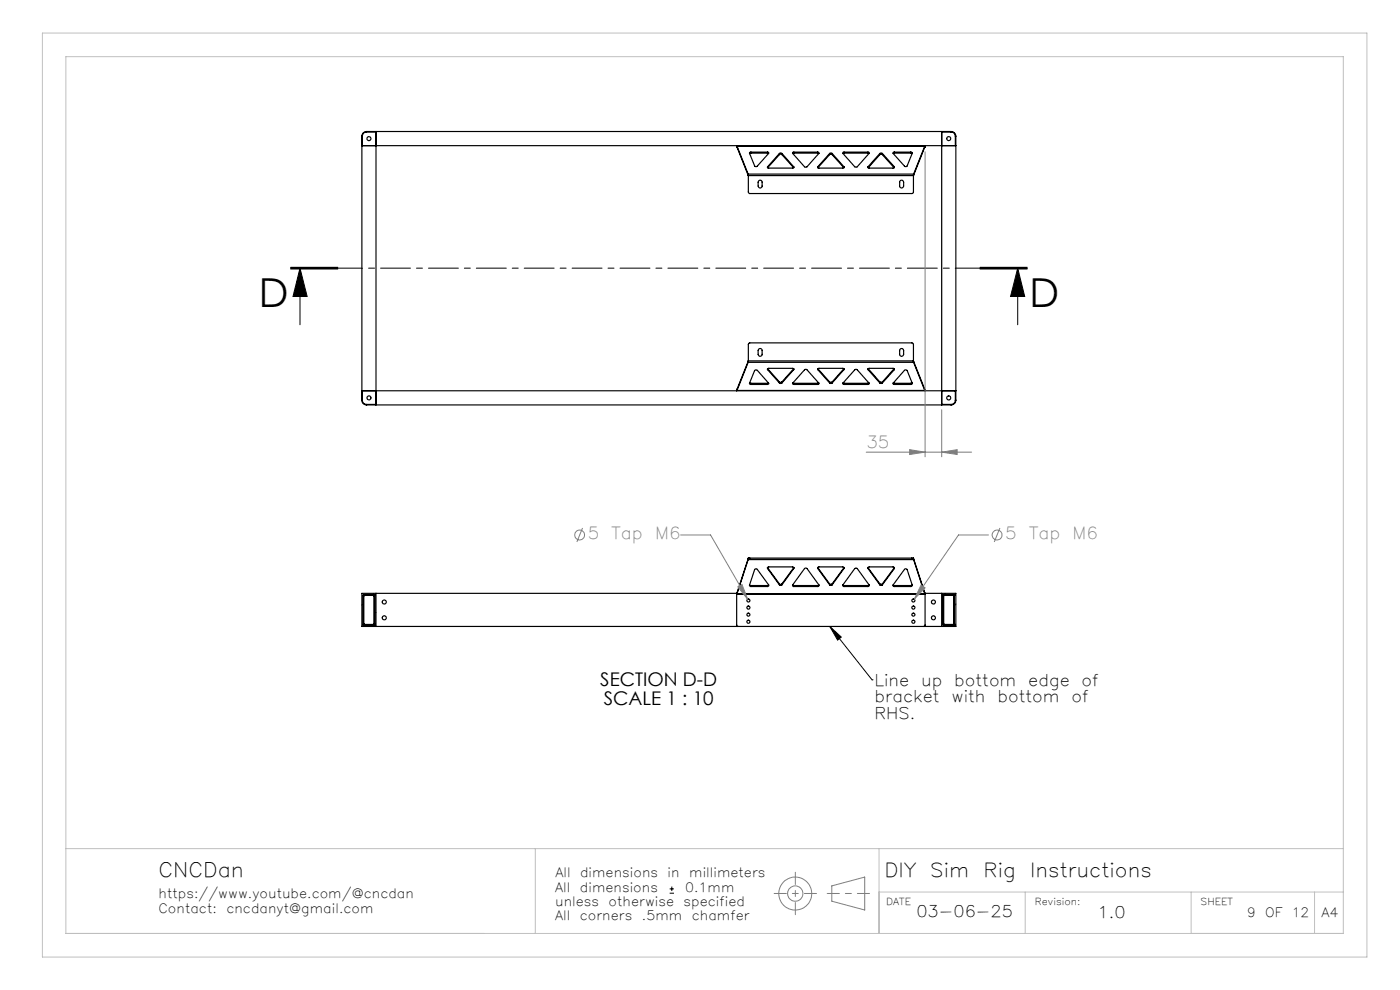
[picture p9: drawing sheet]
<svg xmlns="http://www.w3.org/2000/svg" width="297mm" height="210mm" viewBox="0 0 297 210" stroke-linecap="round" stroke-linejoin="round" font-family="sans-serif">
<g fill="none" stroke="#000" stroke-width=".25">
<path d="M76.8 28.9v56M76.8 28.9h.1M76.8 30.9h126M76.9 28.9v2M77.8 27.9a.96 .96 0 0 0-1 1M77.8 28a.85 .85 0 0 0-.9 .9M77.8 27.9v.1M77.8 28h2M77.8 27.9h124M79.8 27.9v58M156.4 31l-.1-.1 .1 .3M156.4 31h39.8"/>
<path d="M156.4 31l2.3 5.9M156.4 31.2l2.3 6M156.4 31v.2M158.7 37.2h.1M158.7 36.9v.3M158.7 36.9h35.1M158.7 37.2v3.5l.3 .4h34.5l.3-.4v-3.5M158.7 37.2h35.1M159.3 32.3l-.3 .2 1.3 2.8 .4-.1 2.4-2.6M159.3 32.5l-.3 .1M159.3 32.3h3.5M159.3 32.3v.2"/>
<path d="M159.3 32.5h3.5M161 38.3l.4-.1 .3 .3v1a.42 .42 0 0 1-.4 .4 .42 .42 0 0 1-.5-.4v-.8zM162.8 32.3h.3v.3M162.8 32.5l.2 .1M162.8 32.3v.2M162.8 35.4v.1l.2 .2h5.2l.2-.3M162.8 35.4v.2M165.3 32.6h.6M165.3 32.8h.6M165.3 32.6l-2.5 2.8M165.3 32.6v.2M165.3 32.8l-2.5 2.8"/>
<path d="M165.9 32.6l2.5 2.8M165.9 32.6v.2M165.9 32.8l2.5 2.8M168.2 32.6l2.5 2.8 .2 .1 .3-.1 2.5-2.8M168.4 35.4v.2M168.4 32.3h-.2v.3M168.4 32.5l-.2 .1M168.4 32.3h5.1M168.4 32.3v.2M168.4 32.5h5.1M173.5 32.3h.2v.3M173.5 32.5l.2 .1"/>
<path d="M173.5 32.3v.2M173.5 35.4l.2 .3h5.2l.1-.3M173.5 35.4v.2M176 32.6h.5M176 32.8h.5M176 32.6l-2.5 2.8M176 32.6v.2M176 32.8l-2.5 2.8M176.5 32.6l2.5 2.8M176.5 32.6v.2M176.5 32.8l2.5 2.8M178.8 32.6l2.5 2.8 .3 .1 .3-.1 2.5-2.8"/>
<path d="M179 35.4v.2M179.1 32.3h-.3v.3M179.1 32.5l-.3 .1M179.1 32.3h5M179.1 32.3v.2M179.1 32.5h5M184.1 32.3h.3v.3M184.1 32.5l.3 .1M184.1 32.3v.2M184.1 35.4l.2 .3h5.2l.2-.3M184.1 35.4v.2M186.7 32.6h.5"/>
<path d="M186.7 32.8h.5M186.7 32.6l-2.6 2.8M186.7 32.6v.2M186.7 32.8l-2.5 2.8M187.2 32.6l2.5 2.8M187.2 32.6v.2M187.2 32.8l2.5 2.8M189.7 32.3h-.2v.3M189.7 32.5l-.2 .1M189.7 32.3h3.5M189.7 32.3v.2M189.7 35.4v.2"/>
<path d="M189.7 32.5h3.5M190.9 38.4a.42 .42 0 0 1 .5-.2 .42 .42 0 0 1 .3 .5v.8a.42 .42 0 0 1-.4 .4 .42 .42 0 0 1-.4-.4zM193.2 32.3l.3 .2-1.2 2.8h-.4l-2.4-2.7M193.2 32.5l.3 .1M193.2 32.3v.2M193.8 36.9v.3M193.8 37.2h.1M196.2 31l.1-.1-.1 .3M196.2 31l-2.4 5.9M196.2 31.2l-2.4 6M196.2 31v.2M199.8 27.9v58"/>
<path d="M199.8 28h2M201.8 28a.9 .9 0 0 1 .9 .9M201.8 27.9a1.02 1.02 0 0 1 1 1M201.8 27.9v.1M202.7 28.9v2M202.7 28.9h.1M202.8 28.9v56M158.7 76.7v.2M158.7 76.9h35.1M158.7 76.7l-2.3 5.9M158.7 76.9l-2.3 5.9M158.7 76.5v.4"/>
<path d="M158.7 76.5v.2M158.7 76.5v-3.4l.4-.4h34.4l.3 .4v3.4M158.7 76.5h35.1M161 74l.4-.1 .3 .3v1a.42 .42 0 0 1-.4 .4 .42 .42 0 0 1-.5-.4v-.8zM162.8 78.4l.2-.3h5.2l.2 .3M162.8 78.4v-.2l2.5 2.8M162.8 78.4l2.5 2.8M168.4 78.4l-2.5 2.8M168.4 78.4v-.2l-2.5 2.8M173.5 78.4l.2-.3h5.2l.1 .3M173.5 78.4v-.2l2.5 2.8M173.5 78.4l2.5 2.8"/>
<path d="M179 78.4v-.2l-2.5 2.8M179 78.4l-2.5 2.8M184.1 78.4l.2-.3h5.2l.2 .3M184.1 78.2v.2M184.1 78.4l2.6 2.8M184.2 78.2l2.5 2.8M189.7 78.4v-.2l-2.5 2.8M189.7 78.4l-2.5 2.8M190.9 74.1a.42 .42 0 0 1 .5-.2 .42 .42 0 0 1 .3 .5v.8a.42 .42 0 0 1-.4 .4 .42 .42 0 0 1-.4-.4zM193.8 76.5v.4M193.8 76.5v.2M193.8 76.7v.2"/>
<path d="M193.8 76.7l2.4 5.9M193.8 76.9l2.4 5.9M76.8 84.9a.96 .96 0 0 0 1 1M76.8 82.9h126M76.8 84.9h.1M76.9 84.9a.85 .85 0 0 0 .9 .9M76.9 82.9v2M77.8 85.8h2M77.8 85.8v.1M77.8 85.9h124M156.4 82.6v.2M156.4 82.8h39.8"/>
<path d="M159 81.2l.3 .1M159.3 81.3v.3M159.3 81.6h3.5M159.3 81.3h3.5M162.8 81.3v.3M163 81.2l-.2 .1M163.1 81.3l-2.4-2.7-.4-.2-.2 .2-1.1 2.7 .3 .3M163.1 81.3v.1l-.3 .2M165.3 81.2h.6M165.3 81h.6M165.3 81v.2M165.9 81v.2"/>
<path d="M168.2 81.3l2.7-3 .3 .1 2.5 2.9M168.2 81.3l-.1 .1 .3 .2M168.2 81.2l.2 .1M168.4 81.3v.3M168.4 81.6h5.1M168.4 81.3h5.1M173.5 81.3v.3M173.7 81.3v.1l-.2 .2M173.7 81.2l-.2 .1M176 81.2h.5M176 81h.5M176 81v.2"/>
<path d="M176.5 81v.2M178.8 81.3l2.7-3 .3 .1 2.6 2.9M178.8 81.3v.1l.3 .2M178.8 81.2l.3 .1M179.1 81.3v.3M179.1 81.6h5M179.1 81.3h5M184.1 81.3v.3M184.4 81.3v.1l-.3 .2M184.4 81.2l-.3 .1M186.7 81.2h.5M186.7 81h.5"/>
<path d="M186.7 81v.2M187.2 81v.2M189.5 81.3l-.1 .1 .3 .2M189.5 81.3l2.4-2.7 .3-.2 .2 .2 1.1 2.7-.3 .3M189.5 81.2l.2 .1M189.7 81.3v.3M189.7 81.6h3.5M189.7 81.3h3.5M193.2 81.3v.3M193.5 81.2l-.3 .1M196.2 82.6v.2M199.8 85.8h2"/>
<path d="M201.8 85.8v.1M202.7 84.9a.9 .9 0 0 1-.9 .9M202.7 84.9h.1M202.7 82.9v2M202.8 84.9a1.02 1.02 0 0 1-1 1M158.7 118.7h35.1M158.7 118.7l-2.3 7.3M158.8 118.4h.3M158.8 118.4l-2.4 7.4M158.8 118.4l-.1 .3M159.1 118.7h-.4M159.1 118.4v.3"/>
<path d="M159.1 118.7h34.4M159.1 118.4h34.4M193.5 118.7h.3M193.5 118.4h.3M193.5 118.4v.3M193.8 118.4l2.4 7.4M193.8 118.4v.3M193.8 118.7l2.4 7.3M77.1 126.3h.1M77.1 132.5h.1M77.1 132.5l.1 .1M77.1 126.2h2.4v6.4h-2.4z"/>
<path d="M77.1 126.3l.1 .1M77.2 132.4l.1 .1M77.2 126.2l-.1 .1M77.2 126.2h.1M77.2 132.6h.1M77.2 126.4v6M77.2 132.4l-.1 .1M77.2 126.2l.1 .1M77.2 126.2h2.1M77.3 126.3l-.1 .1M77.3 126.3h1.9M77.3 132.5h1.9"/>
<path d="M77.3 132.5l-.1 .1M79.2 126.3l.1 .1M79.2 132.5l.1 .1M79.3 132.4l-.1 .1M79.3 126.2h.1M79.3 126.2l.1 .1M79.3 132.6h.1M79.3 126.4v6M79.3 132.4l.1 .1M79.3 126.2l-.1 .1M79.4 126.3h.1M79.4 132.5h.1"/>
<path d="M79.4 132.5l-.1 .1M79.4 126.3l-.1 .1M79.4 126.3v6.2M79.8 125.9v7M156.3 126v6.7l.3 .2M156.3 126h40M156.3 125.9h-79.5v7h126v-7h-6.6M156.4 126h-.1M156.4 125.8l-.1 .2M156.4 125.8v.2M156.4 126h39.8M159 124.1l.3 .1"/>
<path d="M159.3 124.4l-.3-.3 1.1-3.3a.33 .33 0 0 1 .6 0l2.4 3.3v.2l-.3 .1M159.3 124.2v.2M159.3 124.4h3.5M159.3 124.2h3.5M162.8 124.2v.2M162.8 120.4h.1M162.8 120.6v-.2l.2-.1h5.2l.2 .1v.2M162.8 120.4v.2M162.8 120.6l2.5 3.5M162.8 120.4l2.5 3.5M163.1 124.1l-.3 .1M165.3 124.1h.6"/>
<path d="M165.3 123.9l.3 .1 .3-.1M165.3 123.9v.2M165.9 123.9v.2M168.1 124.1l.3 .1M168.4 120.4v.2M168.4 120.6l-2.5 3.5M168.4 120.4l-2.5 3.5M168.4 124.4l-.2-.1v-.2l2.7-3.6 .3 .1 2.5 3.5v.2l-.2 .1M168.4 124.2v.2M168.4 124.4h5.1M168.4 120.4h.1M168.4 124.2h5.1"/>
<path d="M173.5 124.2v.2M173.5 120.4h.1M173.5 120.6v-.2l.2-.1h5.2l.2 .1-.1 .2M173.5 120.4v.2M173.5 120.6l2.5 3.5M173.5 120.4l2.5 3.5M173.7 124.1l-.2 .1M176 124.1h.5M176 123.9l.3 .1 .2-.1M176 123.9v.2M176.5 123.9v.2M178.8 124.1l.3 .1"/>
<path d="M179 120.4v.2M179 120.6l-2.5 3.5M179 120.4l-2.5 3.5M179.1 124.4l-.3-.1v-.2l2.7-3.6 .4 .1 2.5 3.6-.3 .2M179.1 124.2v.2M179.1 124.4h5M179.1 120.4h-.1M179.1 124.2h5M184.1 124.2v.2M184.1 120.6v-.2l.2-.1h5.2l.2 .3M184.1 120.4v.2M184.1 120.6l2.6 3.5"/>
<path d="M184.1 120.4l2.6 3.5M184.4 124.1l-.3 .1M186.7 124.1h.5M186.7 123.9l.2 .1 .3-.1M186.7 123.9v.2M187.2 123.9v.2M189.5 124.1l.2 .1M189.7 124.4l-.2-.1v-.2l2.4-3.3a.33 .33 0 0 1 .5 0l1.1 3.3-.3 .3M189.7 120.4v.2M189.7 124.2v.2M189.7 124.4h3.5M189.7 120.6l-2.5 3.5"/>
<path d="M189.7 120.4l-2.5 3.5M189.7 124.2h3.5M193.2 124.2v.2M193.5 124.1l-.3 .1M196.2 126h.1M196.2 125.8l.1 .2M196.2 125.8v.2M196.3 126v6.7l-.3 .2M199.8 125.9v7M200.1 126.2h2.4v6.4h-2.4zM200.1 126.3h.1M200.1 132.5h.1"/>
<path d="M200.1 132.5l.1 .1M200.1 126.3v6.2M200.1 126.3l.1 .1M200.2 126.2h.1M200.2 132.4l.1 .1M200.2 126.2l-.1 .1M200.2 132.6h.1M200.2 126.2h2.2M200.2 126.2l.1 .1M200.2 126.4v6M200.2 132.4l-.1 .1M200.3 126.3l-.1 .1"/>
<path d="M200.3 126.3h1.9M200.3 132.5h1.9M200.3 132.5l-.1 .1M202.2 126.3l.2 .1M202.2 132.5l.2 .1M202.4 126.2l.1 .1M202.4 126.2h.1M202.4 132.4l-.2 .1M202.4 132.6h.1M202.4 126.2l-.2 .1M202.4 126.4v6M202.4 132.4l.1 .1"/>
<path d="M202.5 126.3h.1M202.5 132.5h.1M202.5 132.5l-.1 .1M202.5 126.3l-.1 .1"/>
<circle cx="78.3" cy="29.4" r=".43"/>
<circle cx="201.3" cy="29.4" r=".43"/>
<circle cx="78.3" cy="84.4" r=".43"/>
<circle cx="201.3" cy="84.4" r=".43"/>
<circle cx="81.5" cy="127.7" r=".43"/>
<circle cx="81.5" cy="131.1" r=".43"/>
<circle cx="158.8" cy="127.4" r=".32"/>
<circle cx="158.8" cy="130.4" r=".32"/>
<circle cx="158.8" cy="131.9" r=".33"/>
<circle cx="158.8" cy="128.9" r=".33"/>
<circle cx="193.8" cy="127.4" r=".32"/>
<circle cx="193.8" cy="130.4" r=".32"/>
<circle cx="193.8" cy="131.9" r=".33"/>
<circle cx="193.8" cy="128.9" r=".33"/>
<circle cx="198" cy="127.7" r=".43"/>
<circle cx="198" cy="131.1" r=".43"/>
</g>
<g fill="none" stroke="#000" stroke-width=".21">
<path d="M61.7 57.1h10zM61.7 56.9h10M61.7 56.7h10M63.6 56.9l1.6 6h-3zM63.6 56.9v12M207.9 56.9h10M207.9 56.7h10M207.9 57.1h10M215.9 56.9l1.5 6h-3zM215.9 56.9v12M77.1 128.1l-.3 .3M77.1 132.6l-.3 .3"/>
<path d="M79.3 125.9l-.3 .3M79.8 129.9l-.3 .3M200.1 126.3l-.3 .3M200.1 130.8l-.3 .3M200.5 125.9l-.3 .3M202.8 128.1l-.3 .3M202.8 132.6l-.3 .3M142.1 189.5h.9M142.1 188.6h.9M142.5 188.1v.9"/>
</g>
<g fill="none" stroke="#808080" stroke-width=".21">
<path d="M196.3 32.2v64.7M183.8 95.9h22.3M193 95.4l3.3 .5-3.3 .5zM199.8 95.9l3.3-.5v1zM199.8 86.9v10M123.6 112l-1.2 3M144.4 113.5h6.3l7.9 13.6M209.7 113.5h-6.4l-9.3 13.6M212.1 112l-1.2 3M156.5 124.5l.9-.5 1.2 3.1zM195.4 124.1l.9 .6-2.3 2.4zM176.5 187.9l6.9-1.9v7l-6.9-1.8z"/>
<circle cx="123" cy="113.5" r="1.05"/>
<circle cx="211.5" cy="113.5" r="1.06"/>
<circle cx="168.7" cy="189.5" r="3.5"/>
<circle cx="168.7" cy="189.5" r="1.62"/>
</g>
<path d="M176 132.9l2.5 2.2-.8 .7zM176 132.9l9 11.3M185 144.2h.1" fill="none" stroke="#010000" stroke-width=".21"/>
<path d="M217.9 56.9h-156.2" fill="none" stroke="#000" stroke-width=".21" stroke-dasharray="6.3 1.3 1.3 1.3" stroke-dashoffset="1.3"/>
<path d="M164.2 189.5h9M168.7 194v-9M175.5 189.5h9" fill="none" stroke="#808080" stroke-width=".21" stroke-dasharray="6.3 1.3 1.3 1.3" stroke-dashoffset="3.8"/>
<path d="M9 7h281v196h-281zM14 12h271v186h-271zM14 180h271M113.6 180v18M186.5 180v18M186.5 189.2h98.5M217.5 189.2v8.8M252.7 189.2v8.8M278.9 189.2v8.8" fill="none" stroke="#c0c0c0" stroke-width=".21"/>
<path d="M215.9 56.9l1.5 6h-3zM63.6 56.9l1.6 6h-3z" fill="#000"/>
<path d="M176 132.9l2.5 2.2-.8 .7z" fill="#010000"/>
<g fill="#808080">
<path d="M195.4 124.1l-1.4 3 2.3-2.4zM156.5 124.5l2.1 2.6-1.2-3.1z"/>
<path d="M193 95.4l3.3 .5-3.3 .5zM199.8 95.9l3.3-.5v1z"/>
</g>
<g font-size="8.5">
<text x="54.9" y="65.1">D</text>
<text x="218.4" y="65.1">D</text>
</g>
<text font-size="4.2" x="33.6" y="186">CNCDan</text>
<g font-size="4.1">
<text x="187.6" y="186">DIY</text>
<text x="197.4" y="186">Sim</text>
<text x="208.7" y="186">Rig</text>
<text x="218.5" y="186">Instructions</text>
</g>
<g font-size="4" fill="#010000">
<text x="127.3" y="145.5">SECTION D-D</text>
<text x="128.1" y="149.5">SCALE 1 : 10</text>
</g>
<g font-size="3.5" fill="#808080">
<text x="183.8" y="94.9">35</text>
<text x="124.7" y="114.4">5</text>
<text x="129.8" y="114.4">Tap</text>
<text x="139" y="114.4">M6</text>
<text x="213.3" y="114.4">5</text>
<text x="218.3" y="114.4">Tap</text>
<text x="227.6" y="114.4">M6</text>
</g>
<g font-size="3.4" fill="#010000">
<text x="185.5" y="145.5">Line</text>
<text x="185.5" y="149">bracket</text>
<text x="195.4" y="145.5">up</text>
<text x="201.8" y="149">with</text>
<text x="202.4" y="145.5">bottom</text>
<text x="211.6" y="149">bottom</text>
<text x="218.2" y="145.5">edge</text>
<text x="227.3" y="149">of</text>
<text x="229.5" y="145.5">of</text>
<text x="185.5" y="152.5">RHS.</text>
</g>
<g font-size="3.4">
<text x="194.4" y="194.6">03-06-25</text>
<text x="232.8" y="194.7">1.0</text>
</g>
<g font-size="2.7">
<text x="117.8" y="186">All</text>
<text x="123.1" y="186">dimensions</text>
<text x="141.6" y="186">in</text>
<text x="146.2" y="186">millimeters</text>
<text x="33.6" y="190.6">https://www.youtube.com/@cncdan</text>
<text x="117.8" y="189.2">All</text>
<text x="123" y="189.2">dimensions</text>
<text x="145.3" y="189.2">0.1mm</text>
<text x="33.6" y="193.6">Contact:</text>
<text x="48" y="193.6">cncdanyt@gmail.com</text>
<text x="117.8" y="192.2">unless</text>
<text x="117.8" y="195.2">All</text>
<text x="123" y="195.2">corners</text>
<text x="129.1" y="192.2">otherwise</text>
<text x="136.2" y="195.2">.5mm</text>
<text x="145" y="192.2">specified</text>
<text x="146.8" y="195.2">chamfer</text>
<text x="264.6" y="194.5">9</text>
<text x="268.4" y="194.5">OF</text>
<text x="274" y="194.5">12</text>
<text x="280.3" y="194.5">A4</text>
</g>
<g font-size="2">
<text x="188" y="192">DATE</text>
<text x="219.5" y="192">Revision:</text>
<text x="254.7" y="192">SHEET</text>
</g>
</svg>
